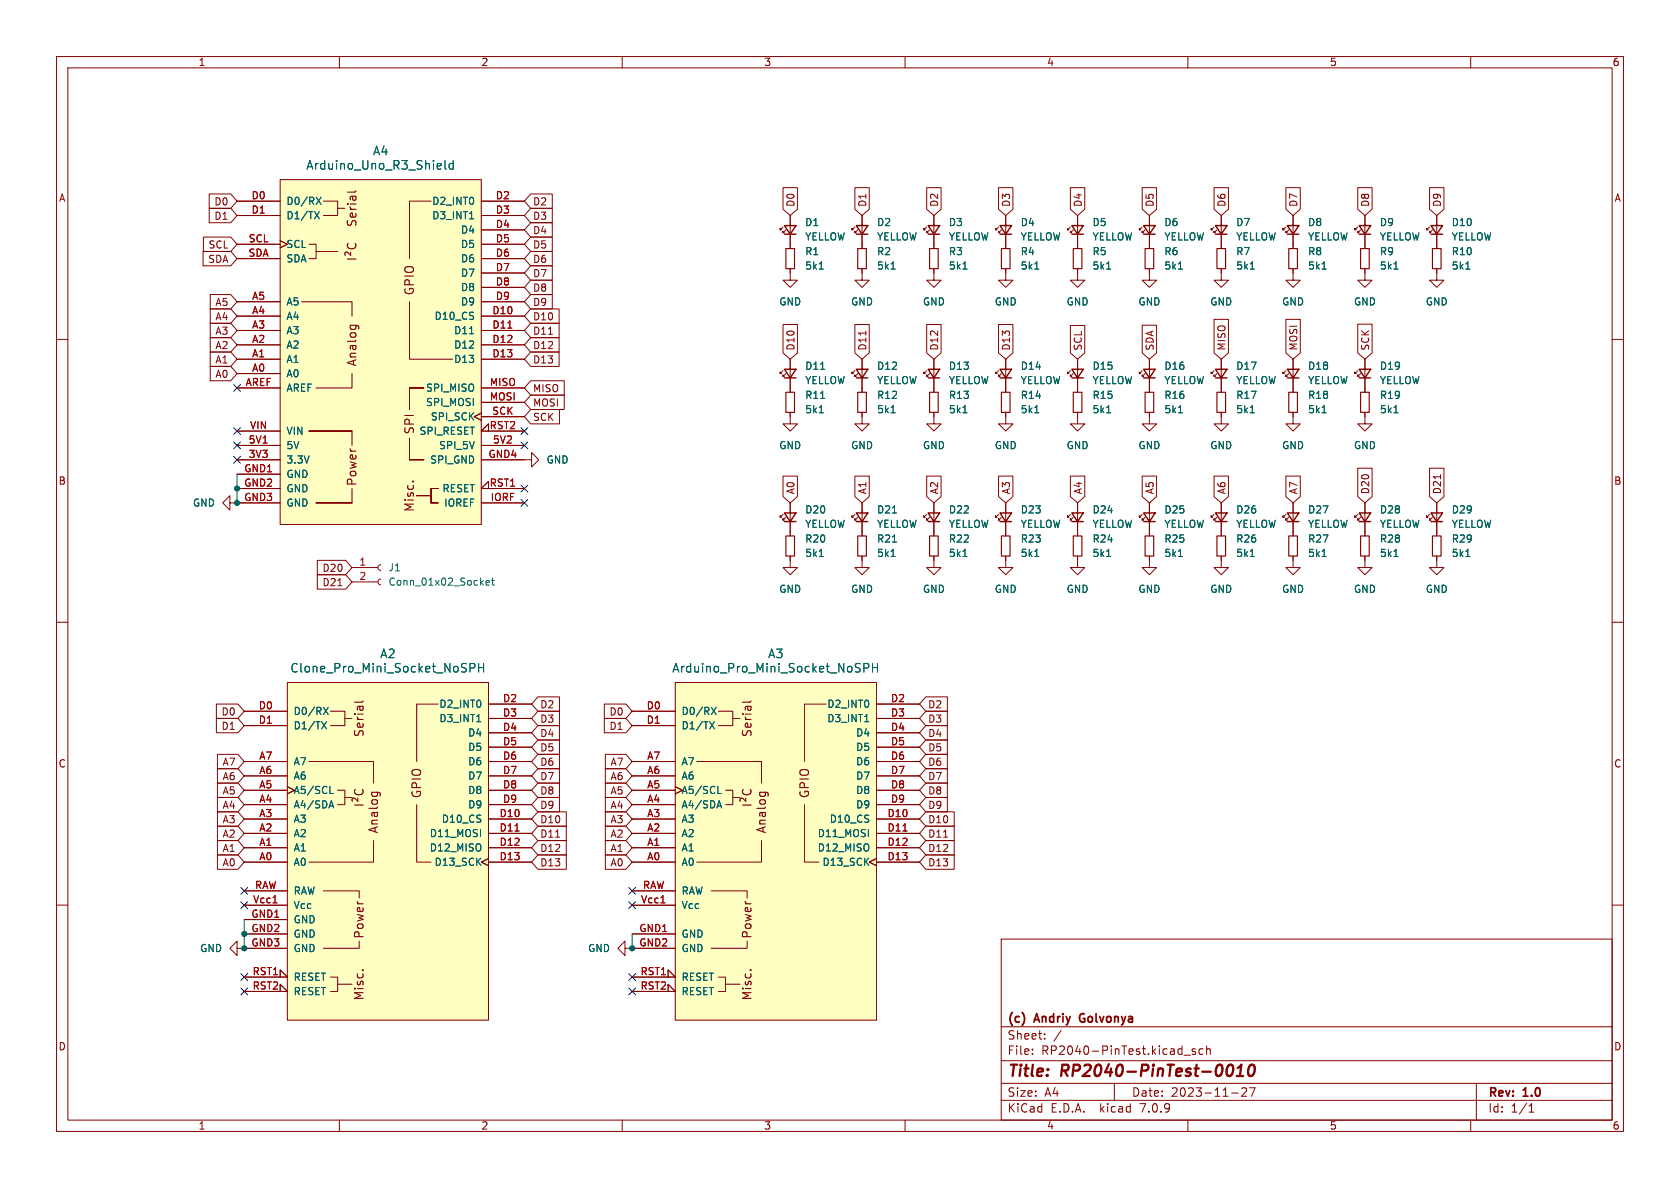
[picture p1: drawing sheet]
<svg xmlns="http://www.w3.org/2000/svg" width="297mm" height="210mm" viewBox="0 0 297 210" stroke-linecap="round" stroke-linejoin="round" font-family="sans-serif">
<g fill="none" stroke="#840000" stroke-width=".18">
<path d="M10 10h277v190h-277zM12 12h273v186h-273zM60 10v2M110 10v2M160 10v2M210 10v2M260 10v2M37 36.8h3.8l1.1 1.3-1.1 1.3h-3.8zM37 34.3h3.8l1.1 1.3-1.1 1.2h-3.8zM41.9 35.6h7.6M41.9 38.1h7.6M49.5 31.8h35.6v60.9h-35.6z"/>
<path d="M57.1 35.6h2.6v2.5h-2.6M59.7 36.8h1.3M76.2 35.6h-3.8v10.1M85.1 35.6h7.6M85.1 38.1h7.6M93.8 34.3h3.8v2.5h-3.8l-1.1-1.2zM93.8 39.4h3.8v2.5h-3.8l-1.1-1.3zM93.8 36.8h3.8v2.6h-3.8l-1.1-1.3zM138.4 33.2h2.6v3.8l-1.3 1.1-1.3-1.1zM139.7 38.1v5.8M151.1 33.2h2.6v3.8l-1.3 1.1-1.3-1.1zM152.4 38.1v5.8"/>
<path d="M163.8 33.2h2.6v3.8l-1.3 1.1-1.3-1.1zM165.1 38.1v5.8M176.5 33.2h2.6v3.8l-1.3 1.1-1.3-1.1zM177.8 38.1v5.8M189.2 33.2h2.6v3.8l-1.3 1.1-1.3-1.1zM190.5 38.1v5.8M201.9 33.2h2.6v3.8l-1.3 1.1-1.3-1.1zM203.2 38.1v5.8M214.6 33.2h2.6v3.8l-1.3 1.1-1.3-1.1zM215.9 38.1v5.8M227.3 33.2h2.6v3.8l-1.3 1.1-1.3-1.1zM228.6 38.1v5.8"/>
<path d="M240 33.2h2.6v3.8l-1.3 1.1-1.3-1.1zM241.3 38.1v5.8M252.7 33.2h2.6v3.8l-1.3 1.1-1.3-1.1zM254 38.1v5.8M10 60h2M35.9 44.4h4.9l1.1 1.3-1.1 1.3h-4.9zM36 41.9h4.8l1.1 1.3-1.1 1.3h-4.8zM37.2 57.1h3.6l1.1 1.3-1.1 1.3h-3.6zM37.2 59.7h3.6l1.1 1.3-1.1 1.2h-3.6zM37.2 54.6h3.6l1.1 1.3-1.1 1.3h-3.6zM37.2 52.1h3.6l1.1 1.2-1.1 1.3h-3.6zM41.9 58.4h7.6"/>
<path d="M41.9 55.9h7.6M41.9 53.3h7.6M41.9 43.2h7.6M41.9 45.7h7.6M49.5 42.5l1.3 .7-1.3 .6M53.3 53.3h8.9v2.6M54.6 43.2h1.3v2.5h-1.3M55.9 44.5h3.8M72.4 53.3v10.2h7.6M85.1 58.4h7.6M85.1 55.9h7.6M85.1 53.3h7.6"/>
<path d="M85.1 40.6h7.6M85.1 43.2h7.6M85.1 45.7h7.6M85.1 48.3h7.6M85.1 50.8h7.6M93.8 54.6h5v2.6h-5l-1.1-1.3zM93.8 57.1h5v2.6h-5l-1.1-1.3zM93.8 59.7h5v2.5h-5l-1.1-1.2zM93.8 52.1h3.8v2.5h-3.8l-1.1-1.3zM93.8 49.5h3.8v2.6h-3.8l-1.1-1.3zM93.8 44.4h3.8v2.6h-3.8l-1.1-1.3zM93.8 47h3.8v2.5h-3.8l-1.1-1.2z"/>
<path d="M93.8 41.9h3.8v2.6h-3.8l-1.1-1.3zM97 59.1h.7M138.4 57.4h2.6v5l-1.3 1.1-1.3-1.1zM138.4 40.1l-.5 .5v-.2v.2h.3M138.9 40.6l-.5 .5v-.2v.2h.3M139.7 47.5v2h1.3l-1.3 1.3-1.3-1.3h1.3M151.1 57.4h2.6v5l-1.3 1.1-1.3-1.1zM151.1 40.1l-.5 .5v-.2v.2h.3M151.6 40.6l-.5 .5v-.2v.2h.3M152.4 47.5v2h1.3l-1.3 1.3-1.3-1.3h1.3M153.1 58.5v.7M163.8 57.4h2.6v5l-1.3 1.1-1.3-1.1z"/>
<path d="M163.8 40.1l-.5 .5v-.2v.2h.3M164.3 40.6l-.5 .5v-.2v.2h.3M165.1 47.5v2h1.3l-1.3 1.3-1.3-1.3h1.3M176.5 57.4h2.6v5l-1.3 1.1-1.3-1.1zM176.5 40.1l-.5 .5v-.2v.2h.3M177 40.6l-.5 .5v-.2v.2h.3M177.8 47.5v2h1.3l-1.3 1.3-1.3-1.3h1.3M189.2 57.5h2.6v4.9l-1.3 1.1-1.3-1.1zM189.2 40.1l-.5 .5v-.2v.2h.3M189.7 40.6l-.5 .5v-.2v.2h.3M190.5 47.5v2h1.3l-1.3 1.3-1.3-1.3h1.3M201.9 57.5h2.6v4.9l-1.3 1.1-1.3-1.1z"/>
<path d="M201.9 40.1l-.5 .5v-.2v.2h.3M202.4 40.6l-.5 .5v-.2v.2h.3M203.2 47.5v2h1.3l-1.3 1.3-1.3-1.3h1.3M214.6 56.5h2.6v5.9l-1.3 1.1-1.3-1.1zM214.6 40.1l-.5 .5v-.2v.2h.3M215.1 40.6l-.5 .5v-.2v.2h.3M215.9 47.5v2h1.3l-1.3 1.3-1.3-1.3h1.3M227.3 56.5h2.6v5.9l-1.3 1.1-1.3-1.1zM227.3 40.1l-.5 .5v-.2v.2h.3M227.8 40.6l-.5 .5v-.2v.2h.3M228.6 47.5v2h1.3l-1.3 1.3-1.3-1.3h1.3M240 57.3h2.6v5.1l-1.3 1.1-1.3-1.1z"/>
<path d="M240 40.1l-.5 .5v-.2v.2h.3M240.5 40.6l-.5 .5v-.2v.2h.3M241.3 47.5v2h1.3l-1.3 1.3-1.3-1.3h1.3M252.7 40.1l-.5 .5v-.2v.2h.3M253.2 40.6l-.5 .5v-.2v.2h.3M254 47.5v2h1.3l-1.3 1.3-1.3-1.3h1.3M285 60h2M37.2 64.8h3.6l1.1 1.2-1.1 1.3h-3.6zM37.2 62.2h3.6l1.1 1.3-1.1 1.3h-3.6zM41.9 78.7h7.6M41.9 66h7.6M41.9 63.5h7.6"/>
<path d="M41.9 61h7.6M41.9 68.6h7.6M41.9 76.2h7.6M54.6 76.2h7.6zM62.2 66v2.6h-6.3M62.2 76.2v2.5M72.4 77.5v3.8zM72.4 68.6v3.8zM72.4 68.6h2.5zM85.1 73l-1.3 .7 1.3 .6M85.1 78.7h7.6M85.1 63.5h7.6"/>
<path d="M85.1 61h7.6M85.1 68.6h7.6M85.1 71.1h7.6M85.1 73.7h7.6M86.4 76.2v-1.3l-1.3 1.3h7.6M93.8 62.2h5v2.6h-5l-1.1-1.3zM93.8 72.4h5.1v2.5h-5.1l-1.1-1.2zM93.8 69.8h6v2.6h-6l-1.1-1.3zM93.8 67.3h6v2.6h-6l-1.1-1.3zM138.4 65.5l-.5 .5v-.2v.2h.3M138.9 66l-.5 .5v-.2v.2h.3M139.7 72.9v2h1.3l-1.3 1.3-1.3-1.3h1.3"/>
<path d="M139.7 63.5v5.8M151.1 65.5l-.5 .5v-.2v.2h.3M151.6 66l-.5 .5v-.2v.2h.3M152.4 72.9v2h1.3l-1.3 1.3-1.3-1.3h1.3M152.4 63.5v5.8M163.8 65.5l-.5 .5v-.2v.2h.3M164.3 66l-.5 .5v-.2v.2h.3M165.1 72.9v2h1.3l-1.3 1.3-1.3-1.3h1.3M165.1 63.5v5.8M176.5 65.5l-.5 .5v-.2v.2h.3M177 66l-.5 .5v-.2v.2h.3M177.8 72.9v2h1.3l-1.3 1.3-1.3-1.3h1.3"/>
<path d="M177.8 63.5v5.8M189.2 65.5l-.5 .5v-.2v.2h.3M189.7 66l-.5 .5v-.2v.2h.3M190.5 72.9v2h1.3l-1.3 1.3-1.3-1.3h1.3M190.5 63.5v5.8M201.9 65.5l-.5 .5v-.2v.2h.3M202.4 66l-.5 .5v-.2v.2h.3M203.2 72.9v2h1.3l-1.3 1.3-1.3-1.3h1.3M203.2 63.5v5.8M214.6 65.5l-.5 .5v-.2v.2h.3M215.1 66l-.5 .5v-.2v.2h.3M215.9 72.9v2h1.3l-1.3 1.3-1.3-1.3h1.3"/>
<path d="M215.9 63.5v5.8M227.3 65.5l-.5 .5v-.2v.2h.3M227.8 66l-.5 .5v-.2v.2h.3M228.6 72.9v2h1.3l-1.3 1.3-1.3-1.3h1.3M228.6 63.5v5.8M240 65.5l-.5 .5v-.2v.2h.3M240.5 66l-.5 .5v-.2v.2h.3M241.3 72.9v2h1.3l-1.3 1.3-1.3-1.3h1.3M241.3 63.5v5.8M40.6 88.9v-1.3l-1.2 1.3 1.2 1.3v-1.3h8.9M41.9 81.3h7.6M41.9 83.8h7.6"/>
<path d="M41.9 86.4h7.6M55.9 88.9h6.3zM56.1 99.1h5l1.1 1.2-1.1 1.3h-5zM62.2 86.4v2.5M67.3 99.8l-.3 .2-.2 .3 .1 .4 .4 .1M72.4 81.3h2.5zM73.7 87.6h2.5zM76.2 86.4v2.5zM76.2 88.9h1.3zM76.2 86.4h1.3zM85.1 81.3h8.9v-1.3l1.2 1.3-1.2 1.3v-1.3M85.1 88.9h7.6"/>
<path d="M86.4 86.4v-1.3l-1.3 1.3h7.6M138.4 84.2h2.6v3.6l-1.3 1.1-1.3-1.1zM138.4 90.9l-.5 .5v-.2v.2h.3M138.9 91.4l-.5 .5v-.2v.2h.3M139.7 98.3v2h1.3l-1.3 1.3-1.3-1.3h1.3M139.7 88.9v5.8M151.1 84.2h2.6v3.6l-1.3 1.1-1.3-1.1zM151.1 90.9l-.5 .5v-.2v.2h.3M151.6 91.4l-.5 .5v-.2v.2h.3M152.4 98.3v2h1.3l-1.3 1.3-1.3-1.3h1.3M152.4 88.9v5.8M163.8 84.2h2.6v3.6l-1.3 1.1-1.3-1.1z"/>
<path d="M163.8 90.9l-.5 .5v-.2v.2h.3M164.3 91.4l-.5 .5v-.2v.2h.3M165.1 98.3v2h1.3l-1.3 1.3-1.3-1.3h1.3M165.1 88.9v5.8M176.5 84.2h2.6v3.6l-1.3 1.1-1.3-1.1zM176.5 90.9l-.5 .5v-.2v.2h.3M177 91.4l-.5 .5v-.2v.2h.3M177.8 98.3v2h1.3l-1.3 1.3-1.3-1.3h1.3M177.8 88.9v5.8M189.2 84.2h2.6v3.6l-1.3 1.1-1.3-1.1zM189.2 90.9l-.5 .5v-.2v.2h.3M189.7 91.4l-.5 .5v-.2v.2h.3"/>
<path d="M190.5 98.3v2h1.3l-1.3 1.3-1.3-1.3h1.3M190.5 88.9v5.8M201.9 84.2h2.6v3.6l-1.3 1.1-1.3-1.1zM201.9 90.9l-.5 .5v-.2v.2h.3M202.4 91.4l-.5 .5v-.2v.2h.3M203.2 98.3v2h1.3l-1.3 1.3-1.3-1.3h1.3M203.2 88.9v5.8M214.6 84.2h2.6v3.6l-1.3 1.1-1.3-1.1zM214.6 90.9l-.5 .5v-.2v.2h.3M215.1 91.4l-.5 .5v-.2v.2h.3M215.9 98.3v2h1.3l-1.3 1.3-1.3-1.3h1.3M215.9 88.9v5.8"/>
<path d="M227.3 84.2h2.6v3.6l-1.3 1.1-1.3-1.1zM227.3 90.9l-.5 .5v-.2v.2h.3M227.8 91.4l-.5 .5v-.2v.2h.3M228.6 98.3v2h1.3l-1.3 1.3-1.3-1.3h1.3M228.6 88.9v5.8M240 82.8h2.6v5l-1.3 1.1-1.3-1.1zM240 90.9l-.5 .5v-.2v.2h.3M240.5 91.4l-.5 .5v-.2v.2h.3M241.3 98.3v2h1.3l-1.3 1.3-1.3-1.3h1.3M241.3 88.9v5.8M252.7 82.8h2.6v5l-1.3 1.1-1.3-1.1zM252.7 90.9l-.5 .5v-.2v.2h.3"/>
<path d="M253.2 91.4l-.5 .5v-.2v.2h.3M254 98.3v2h1.3l-1.3 1.3-1.3-1.3h1.3M254 88.9v5.8M254.7 83.9v.7M10 110h2M56.1 101.6h5l1.1 1.3-1.1 1.2h-5zM59.7 103.5h.8M62.2 102.9h4.6M62.2 100.3h4.6M67.3 102.4l-.3 .1-.2 .4 .1 .3 .4 .2M285 110h2M38.3 124.5h3.8l1.1 1.2-1.1 1.3h-3.8z"/>
<path d="M38.3 127h3.8l1.1 1.3-1.1 1.2h-3.8zM38.4 133.3h3.7l1.1 1.3-1.1 1.3h-3.7zM38.4 138.4h3.7l1.1 1.3-1.1 1.3h-3.7zM38.4 135.9h3.7l1.1 1.3-1.1 1.2h-3.7zM43.2 139.7h7.6M43.2 137.2h7.6M43.2 134.6h7.6M43.2 125.7h7.6M43.2 128.3h7.6M50.8 120.7h35.6v59.6h-35.6zM50.8 139.1l1.3 .6-1.3 .6M54.6 134.6h11.4v3.8"/>
<path d="M58.4 125.7h2.6v2.6h-2.6M59.7 139.7h1.3v2.5h-1.3M61 127h1.2M77.5 124.5h-3.8v10.1M86.4 127h7.6M86.4 139.7h7.6M86.4 137.2h7.6M86.4 134.6h7.6M86.4 124.5h7.6M86.4 129.5h7.6M86.4 132.1h7.6M95.1 125.7h3.8v2.6h-3.8l-1.1-1.3z"/>
<path d="M95.1 138.4h3.8v2.6h-3.8l-1.1-1.3zM95.1 128.3h3.8v2.5h-3.8l-1.1-1.3zM95.1 130.8h3.8v2.6h-3.8l-1.1-1.3zM95.1 133.3h3.8v2.6h-3.8l-1.1-1.3zM95.1 135.9h3.8v2.5h-3.8l-1.1-1.2zM95.1 123.2h3.8v2.5h-3.8l-1.1-1.2zM106.8 127h3.8l1.2 1.3-1.2 1.2h-3.8zM106.8 124.5h3.8l1.2 1.2-1.2 1.3h-3.8zM107 133.3h3.6l1.2 1.3-1.2 1.3h-3.6zM107 135.9h3.6l1.2 1.3-1.2 1.2h-3.6zM107 138.4h3.6l1.2 1.3-1.2 1.3h-3.6zM111.8 139.7h7.6"/>
<path d="M111.8 137.2h7.6M111.8 134.6h7.6M111.8 125.7h7.6M111.8 128.3h7.6M119.4 120.7h35.5v59.6h-35.5zM119.4 139.1l1.2 .6-1.2 .6M123.2 134.6h11.4v3.8M127 125.7h2.5v2.6h-2.5M128.3 139.7h1.2v2.5h-1.2M129.5 127h1.3M146 124.5h-3.8v10.1M154.9 127h7.7"/>
<path d="M154.9 139.7h7.7M154.9 137.2h7.7M154.9 134.6h7.7M154.9 124.5h7.7M154.9 129.5h7.7M154.9 132.1h7.7M163.7 133.3h3.8v2.6h-3.8l-1.1-1.3zM163.7 130.8h3.8v2.6h-3.8l-1.1-1.3zM163.7 128.3h3.8v2.5h-3.8l-1.1-1.3zM163.7 125.7h3.8v2.6h-3.8l-1.1-1.3zM163.7 138.4h3.8v2.6h-3.8l-1.1-1.3zM163.7 123.2h3.8v2.5h-3.8l-1.1-1.2z"/>
<path d="M163.7 135.9h3.8v2.5h-3.8l-1.1-1.2zM10 160h2M38.4 151.1h3.7l1.1 1.3-1.1 1.3h-3.7zM38.4 148.6h3.7l1.1 1.3-1.1 1.2h-3.7zM38.4 146h3.7l1.1 1.3-1.1 1.3h-3.7zM38.4 143.5h3.7l1.1 1.3-1.1 1.3h-3.7zM38.4 141h3.7l1.1 1.2-1.1 1.3h-3.7zM43.2 152.4h7.6M43.2 149.9h7.6M43.2 147.3h7.6M43.2 144.8h7.6M43.2 142.2h7.6"/>
<path d="M43.2 157.5h7.6M57.1 157.5h6.4v1.3M61 141h1.2M66 148.6v3.8h-11.4M73.7 142.2v10.2h2.5M86.4 151.8l-1.3 .6 1.3 .6M86.4 152.4h7.6M86.4 149.9h7.6M86.4 147.3h7.6M86.4 144.8h7.6M86.4 142.2h7.6M95.1 148.6h5v2.5h-5l-1.1-1.2z"/>
<path d="M95.1 146h5v2.6h-5l-1.1-1.3zM95.1 151.1h5v2.6h-5l-1.1-1.3zM95.1 143.5h5v2.6h-5l-1.1-1.3zM95.1 141h3.8v2.5h-3.8l-1.1-1.3zM98.2 148h.8M107 143.5h3.6l1.2 1.3-1.2 1.3h-3.6zM107 148.6h3.6l1.2 1.3-1.2 1.2h-3.6zM107 151.1h3.6l1.2 1.3-1.2 1.3h-3.6zM107 141h3.6l1.2 1.2-1.2 1.3h-3.6zM107 146h3.6l1.2 1.3-1.2 1.3h-3.6zM111.8 152.4h7.6M111.8 149.9h7.6"/>
<path d="M111.8 147.3h7.6M111.8 144.8h7.6M111.8 142.2h7.6M111.8 157.5h7.6M125.7 157.5h6.4v1.3M129.5 141h1.3M134.6 148.6v3.8h-11.4M142.2 142.2v10.2h2.6M154.9 151.8l-1.2 .6 1.2 .6M154.9 152.4h7.7M154.9 149.9h7.7M154.9 147.3h7.7"/>
<path d="M154.9 144.8h7.7M154.9 142.2h7.7M163.7 143.5h5v2.6h-5l-1.1-1.3zM163.7 146h5v2.6h-5l-1.1-1.3zM163.7 148.6h5v2.5h-5l-1.1-1.2zM163.7 141h3.8v2.5h-3.8l-1.1-1.3zM163.7 151.1h5v2.6h-5l-1.1-1.3zM166.8 148h.7M285 160h2M41.9 167.6v-1.2l-1.3 1.2 1.3 1.3v-1.3h8.9M43.2 172.7h7.6l-1.3-1.2v1.2M43.2 175.3h7.6l-1.3-1.3v1.3"/>
<path d="M43.2 162.6h7.6M43.2 165.1h7.6M43.2 160h7.6M58.4 172.7h1.3v2.6h-1.3M59.7 174h2.5M63.5 166.4v1.2h-6.4M110.5 167.6v-1.2l-1.3 1.2 1.3 1.3v-1.3h8.9M111.8 172.7h7.6l-1.3-1.2v1.2M111.8 175.3h7.6l-1.3-1.3v1.3M111.8 165.1h7.6M111.8 160h7.6M127 172.7h1.3v2.6h-1.3"/>
<path d="M128.3 174h2.5M132.1 166.4v1.2h-6.4M177 166h108v32h-108zM60 198v2M110 198v2M160 198v2M177 194.5h108M177 191.5h108M177 187.5h108M177 181.5h108M182.5 186.3v.1M182.5 185.5v.1"/>
<path d="M184.7 183.6v.1M184.7 182.8v.1M187.6 182.1l-1.3 2M197 191.5v3M209.3 186.5h1.2M210 198v2M211.3 185.5l-.3-.1-.3 .2 .1 .2 .5 .2v.3h-.6M212.7 185.5l-.5-.1-.2 .3v.4l.1 .2h.6M213.3 185.5l.2-.1 .4 .1 .1 .9M213.3 184.9v1.5M217.7 193.2h1.2M219.5 192.4l.6-.1 .2 .1 .1 .3-.9 1.1h.9"/>
<path d="M220.9 192.3h1l-.7 1.5M260 198v2M261 191.5v6.5M270.3 196.6h.9M270.3 195.5l.4-.4v1.5"/>
</g>
<path d="M216.9 189a.77 .77 0 0 1 .7-.8 1.25 1.25 0 0 1-.2 2l-.5-.2M218.6 190.2h1.2M218.8 188.8l.7-.6-.3 2M221 188.4a.46 .46 0 0 1 .4-.2 .46 .46 0 0 1 .4 .4 1.15 1.15 0 0 1-.8 1.6l-.2-.1a1.54 1.54 0 0 1 .2-1.7z" fill="none" stroke="#840000" stroke-width=".4"/>
<path d="M191 179.4l-.2 .4 .2 .7" fill="none" stroke="#840000" stroke-width=".3"/>
<g fill="none" stroke="#840000" stroke-width=".25">
<path d="M138.7 39.9h2l-1 1.5zM151.4 39.9h2l-1 1.5zM164.1 39.9h2l-1 1.5zM176.8 39.9h2l-1 1.5zM189.5 39.9h2l-1 1.5zM202.2 39.9h2l-1 1.5zM214.9 39.9h2l-1 1.5zM227.6 39.9h2l-1 1.5zM240.3 39.9h2l-1 1.5zM253 39.9h2l-1 1.5zM138.7 41.4h2M151.4 41.4h2"/>
<path d="M164.1 41.4h2M176.8 41.4h2M189.5 41.4h2M202.2 41.4h2M214.9 41.4h2M227.6 41.4h2M240.3 41.4h2M253 41.4h2M138.7 65.3h2l-1 1.5zM138.7 66.8h2M151.4 65.3h2l-1 1.5zM151.4 66.8h2"/>
<path d="M164.1 65.3h2l-1 1.5zM164.1 66.8h2M176.8 65.3h2l-1 1.5zM176.8 66.8h2M189.5 65.3h2l-1 1.5zM189.5 66.8h2M202.2 65.3h2l-1 1.5zM202.2 66.8h2M214.9 65.3h2l-1 1.5zM214.9 66.8h2M227.6 65.3h2l-1 1.5zM227.6 66.8h2"/>
<path d="M240.3 65.3h2l-1 1.5zM240.3 66.8h2M138.7 90.7h2l-1 1.5zM138.7 92.2h2M151.4 90.7h2l-1 1.5zM151.4 92.2h2M164.1 90.7h2l-1 1.5zM164.1 92.2h2M176.8 90.7h2l-1 1.5zM176.8 92.2h2M189.5 90.7h2l-1 1.5zM189.5 92.2h2"/>
<path d="M202.2 90.7h2l-1 1.5zM202.2 92.2h2M214.9 90.7h2l-1 1.5zM214.9 92.2h2M227.6 90.7h2l-1 1.5zM227.6 92.2h2M240.3 90.7h2l-1 1.5zM240.3 92.2h2M253 90.7h2l-1 1.5zM253 92.2h2"/>
</g>
<g fill="none" stroke="#840000" stroke-width=".2">
<path d="M138.9 43.9h1.6v3.6h-1.6zM151.6 43.9h1.6v3.6h-1.6zM164.3 43.9h1.6v3.6h-1.6zM177 43.9h1.6v3.6h-1.6zM189.7 43.9h1.6v3.6h-1.6zM202.4 43.9h1.6v3.6h-1.6zM215.1 43.9h1.6v3.6h-1.6zM227.8 43.9h1.6v3.6h-1.6zM240.5 43.9h1.6v3.6h-1.6zM253.2 43.9h1.6v3.6h-1.6zM138.9 69.3h1.6v3.6h-1.6zM151.6 69.3h1.6v3.6h-1.6z"/>
<path d="M164.3 69.3h1.6v3.6h-1.6zM177 69.3h1.6v3.6h-1.6zM189.7 69.3h1.6v3.6h-1.6zM202.4 69.3h1.6v3.6h-1.6zM215.1 69.3h1.6v3.6h-1.6zM227.8 69.3h1.6v3.6h-1.6zM240.5 69.3h1.6v3.6h-1.6zM138.9 94.7h1.6v3.6h-1.6zM151.6 94.7h1.6v3.6h-1.6zM164.3 94.7h1.6v3.6h-1.6zM177 94.7h1.6v3.6h-1.6zM189.7 94.7h1.6v3.6h-1.6z"/>
<path d="M202.4 94.7h1.6v3.6h-1.6zM215.1 94.7h1.6v3.6h-1.6zM227.8 94.7h1.6v3.6h-1.6zM240.5 94.7h1.6v3.6h-1.6zM253.2 94.7h1.6v3.6h-1.6z"/>
</g>
<g fill="none" stroke="#006464" stroke-width=".18">
<path d="M55.6 37.4l.9 1.3M55.9 34.9l.9 1.2M56.5 37.4l-.9 1.3M56.8 34.9l-.9 1.2M78.7 28.4v1.3l.2 .2M80.1 28.4v1.5M80.1 29l-.4-.1-.3 .3v.4l.1 .2h.6M83 38.7h.7M83 59h.7M144.8 47.6h.8M157.5 47.6h.8M170.2 47.6h.8"/>
<path d="M182.9 47.6h.8M195.6 47.6h.8M208.3 47.6h.8M221 47.6h.8M233.7 47.6h.8M246.4 47.6h.8M259.1 47.6h.8M144.8 73h.8M145.1 65.3h.7M145.1 70.4h.7M157.5 73h.8M170.2 73h.8"/>
<path d="M182.9 73h.8M195.6 73h.8M208.3 73h.8M221 73h.8M233.7 73h.8M246.4 73h.8M144.8 98.4h.8M157.5 98.4h.8M157.8 90.7h.7M157.8 95.8h.7M170.2 98.4h.8M182.9 98.4h.8"/>
<path d="M195.6 98.4h.8M208.3 98.4h.8M221 98.4h.8M233.7 98.4h.8M246.4 98.4h.8M259.1 98.4h.8M83.1 118.1l.7-.1 .2-.2-.1-.4-.2-.1h-.6v1.5M84.6 117.3v1.5M84.6 118h.9M85.5 117.3v1.5M85.9 103l.6-.1v-.2l-.4-.1-.2 .2 .1 .6h.5M86.9 102.6h.5"/>
<path d="M87.1 102.2v1.1l.3 .1M152.7 118.1l.8-.1 .1-.2-.1-.4-.2-.1h-.6v1.5M154.3 118h.8M154.3 117.3v1.5M155.1 117.3v1.5M56.9 127.6l.8 1.2M57.2 125l.8 1.3M57.7 127.6l-.8 1.2M58 125l-.8 1.3M84.3 127.6h.7M125.5 127.6l.8 1.2M125.8 125l.8 1.3"/>
<path d="M126.3 127.6l-.8 1.2M126.6 125l-.8 1.3M152.9 127.6h.7M58.3 142.5h.6M58.3 140.3h.6M58.6 141.5l.4 1.3M126.8 142.5h.7M126.9 140.3h.6M127.1 141.5l.5 1.3"/>
</g>
<g fill="#ffffc2" stroke="#ffffc2" stroke-width=".18">
<path d="M50.8 120.7h35.6v59.6h-35.6z"/>
<path d="M49.5 31.8h35.6v60.9h-35.6z"/>
<path d="M119.4 120.7h35.5v59.6h-35.5z"/>
</g>
<g fill="none" stroke="#840000" stroke-width=".19">
<path d="M61.4 36.1h.1M61.5 39l-.1 .6 .3 .2 .4-.1 .2-.7h.5l.1 .3v.5M61.9 36.6l.1 .3 .2 .1M61.9 37h1M61.9 36.1h1M62.3 34.7v.5a.3 .3 0 0 0 .3 .2 .3 .3 0 0 0 .3-.2v-.5M62.9 37.7v.5l-.2 .2-.7-.1v-.6h.3l.1 .7M62.9 34.7l-.9 .1v.5M62.9 33.7l-.2 .3h-1.3M61.4 45.8h1.5M61.5 43a.61 .61 0 0 0 0 .8 .61 .61 0 0 0 .8 .2 .57 .57 0 0 0 .6-.3 .57 .57 0 0 0-.1-.7M61.9 57.5h1.2l.3 .3"/>
<path d="M62 57.5l-.1 .4M62 44.6v.5l-.5-.5a.31 .31 0 0 0-.5 .2v.3M62.9 57.5v.4M72.9 85.1h.2M62.8 139.6a.61 .61 0 0 0 0 .7 .61 .61 0 0 0 .7 .2 .57 .57 0 0 0 .6-.3 .57 .57 0 0 0-.1-.6M64.2 123.9l-.2 .2h-1.3M131.4 139.6a.61 .61 0 0 0 0 .7 .61 .61 0 0 0 .7 .2 .57 .57 0 0 0 .6-.3 .57 .57 0 0 0-.1-.6M132.8 123.9l-.2 .2h-1.3M62.7 142.3h1.5M63.3 141.1v.6l-.6-.5a.31 .31 0 0 0-.5 .1l.1 .4M65.7 140.1h1.3l.2 .3M65.8 140.1l-.1 .4"/>
<path d="M66.7 140.1v.4M131.3 142.3h1.5M131.8 141.1v.6l-.5-.5a.31 .31 0 0 0-.5 .1l.1 .4M134.3 140.1h1.2l.3 .3M134.4 140.1l-.1 .4M135.2 140.1l.1 .4M64 171.5h.2M132.6 171.5h.2"/>
</g>
<path d="M89.8 58h.7M48.3 159.6h.7M91 146.9h.8M116.8 159.6h.8M159.6 146.9h.8" fill="none" stroke="#a90000" stroke-width=".18"/>
<path d="M41.9 83.8v5.1M43.2 162.6v5M111.8 165.1v2.5" fill="none" stroke="#009600" stroke-width=".18"/>
<g fill="none" stroke="#000084" stroke-width=".18">
<path d="M41.3 75.6l1.2 1.2M41.3 68l1.2 1.2M41.3 78.1l1.2 1.2M42.5 75.6l-1.2 1.2M42.5 68l-1.2 1.2M42.5 78.1l-1.2 1.2M92.1 78.1l1.2 1.2M92.1 75.6l1.2 1.2M93.3 78.1l-1.2 1.2M93.3 75.6l-1.2 1.2M41.3 80.7l1.2 1.2M42.5 80.7l-1.2 1.2"/>
<path d="M92.1 88.3l1.2 1.2M92.1 85.8l1.2 1.2M93.3 88.3l-1.2 1.2M93.3 85.8l-1.2 1.2M42.6 159.4l1.2 1.2M42.6 156.9l1.2 1.2M43.8 159.4l-1.2 1.2M43.8 156.9l-1.2 1.2M111.2 159.4l1.2 1.2M111.2 156.9l1.2 1.2M112.4 159.4l-1.2 1.2M112.4 156.9l-1.2 1.2"/>
<path d="M42.6 174.7l1.2 1.2M42.6 172.1l1.2 1.2M43.8 174.7l-1.2 1.2M43.8 172.1l-1.2 1.2M111.2 174.7l1.2 1.2M111.2 172.1l1.2 1.2M112.4 174.7l-1.2 1.2M112.4 172.1l-1.2 1.2"/>
</g>
<g fill="#009600" stroke="#009600" stroke-width=".18">
<circle cx="43.2" cy="165.1" r=".46"/>
<circle cx="111.8" cy="167.6" r=".46"/>
<circle cx="43.2" cy="167.6" r=".46"/>
<circle cx="41.9" cy="88.9" r=".46"/>
<circle cx="41.9" cy="86.4" r=".46"/>
</g>
<g font-size="2.8" fill="#840000">
<text x="178" y="190.9">Title:</text>
<text x="187.7" y="190.9">RP2040-PinTest-0010</text>
</g>
<g font-size="2.1" fill="#006464">
<text x="65.9" y="27.7">A4</text>
<text x="54.1" y="30.2">Arduino_Uno_R3_Shield</text>
<text x="51.2" y="119.1">Clone_Pro_Mini_Socket_NoSPH</text>
<text x="67.1" y="116.6">A2</text>
<text x="118.8" y="119.1">Arduino_Pro_Mini_Socket_NoSPH</text>
<text x="135.7" y="116.6">A3</text>
</g>
<g font-size="2.1" fill="#840000">
<text x="73.4" y="52.3" transform="rotate(-90 73.4 52.3)">GPIO</text>
<text x="63.3" y="64.9" transform="rotate(-90 63.3 64.9)">Analog</text>
<text x="73.4" y="76.9" transform="rotate(-90 73.4 76.9)">SPI</text>
<text x="63.3" y="86.1" transform="rotate(-90 63.3 86.1)">Power</text>
<text x="73.4" y="90.6" transform="rotate(-90 73.4 90.6)">Misc.</text>
<text x="64.5" y="130.4" transform="rotate(-90 64.5 130.4)">Serial</text>
<text x="133.1" y="130.4" transform="rotate(-90 133.1 130.4)">Serial</text>
<text x="74.7" y="141.2" transform="rotate(-90 74.7 141.2)">GPIO</text>
<text x="143.3" y="141.2" transform="rotate(-90 143.3 141.2)">GPIO</text>
<text x="67.1" y="147.5" transform="rotate(-90 67.1 147.5)">Analog</text>
<text x="135.7" y="147.5" transform="rotate(-90 135.7 147.5)">Analog</text>
<text x="64.5" y="166.1" transform="rotate(-90 64.5 166.1)">Power</text>
<text x="133.1" y="166.1" transform="rotate(-90 133.1 166.1)">Power</text>
<text x="64.5" y="177" transform="rotate(-90 64.5 177)">Misc.</text>
<text x="133.1" y="177" transform="rotate(-90 133.1 177)">Misc.</text>
<text x="178" y="184">Sheet:</text>
<text x="178" y="181.2">(c)</text>
<text x="183" y="181.2">Andriy</text>
<text x="191.6" y="181.2">Golvonya</text>
<text x="178" y="186.7">File:</text>
<text x="184.1" y="186.7">RP2040-PinTest.kicad_sch</text>
<text x="178" y="196.9">KiCad</text>
<text x="178" y="194.1">Size:</text>
<text x="184.7" y="194.1">A4</text>
<text x="185.7" y="196.9">E.D.A.</text>
<text x="194.6" y="196.9">kicad</text>
<text x="200" y="194.1">Date:</text>
<text x="201.8" y="196.9">7.0.9</text>
<text x="207" y="194.1">2023-11-27</text>
<text x="263" y="194.3">Rev:</text>
<text x="263" y="196.9">Id:</text>
<text x="267.1" y="196.9">1/1</text>
<text x="269.4" y="194.3">1.0</text>
</g>
<g font-size="1.8" fill="#840000">
<text x="35" y="11.9">1</text>
<text x="85" y="11.9">2</text>
<text x="135" y="11.9">3</text>
<text x="185" y="11.9">4</text>
<text x="235" y="11.9">5</text>
<text x="285" y="11.9">6</text>
<text x="10.3" y="35.9">A</text>
<text x="285.3" y="35.9">A</text>
<text x="37.8" y="39.1">D1</text>
<text x="37.8" y="36.5">D0</text>
<text x="94.1" y="36.5">D2</text>
<text x="94.1" y="41.6">D4</text>
<text x="94.1" y="39.1">D3</text>
<text x="140.7" y="36.7" transform="rotate(-90 140.7 36.7)">D0</text>
<text x="153.4" y="36.7" transform="rotate(-90 153.4 36.7)">D1</text>
<text x="166.1" y="36.7" transform="rotate(-90 166.1 36.7)">D2</text>
<text x="178.8" y="36.7" transform="rotate(-90 178.8 36.7)">D3</text>
<text x="191.5" y="36.7" transform="rotate(-90 191.5 36.7)">D4</text>
<text x="204.2" y="36.7" transform="rotate(-90 204.2 36.7)">D5</text>
<text x="216.9" y="36.7" transform="rotate(-90 216.9 36.7)">D6</text>
<text x="229.6" y="36.7" transform="rotate(-90 229.6 36.7)">D7</text>
<text x="242.3" y="36.7" transform="rotate(-90 242.3 36.7)">D8</text>
<text x="255" y="36.7" transform="rotate(-90 255 36.7)">D9</text>
<text x="36.7" y="46.7">SDA</text>
<text x="36.8" y="44.1">SCL</text>
<text x="94.1" y="46.7">D6</text>
<text x="94.1" y="44.1">D5</text>
<text x="94.1" y="51.8">D8</text>
<text x="94.1" y="49.2">D7</text>
<text x="38" y="59.4">A3</text>
<text x="38" y="56.8">A4</text>
<text x="38" y="54.3">A5</text>
<text x="94.1" y="56.8">D10</text>
<text x="94.1" y="59.4">D11</text>
<text x="94.1" y="54.3">D9</text>
<text x="38" y="61.9">A2</text>
<text x="38" y="64.5">A1</text>
<text x="94.1" y="64.5">D13</text>
<text x="94.1" y="61.9">D12</text>
<text x="140.7" y="62.1" transform="rotate(-90 140.7 62.1)">D10</text>
<text x="153.4" y="62.1" transform="rotate(-90 153.4 62.1)">D11</text>
<text x="166.1" y="62.1" transform="rotate(-90 166.1 62.1)">D12</text>
<text x="178.8" y="62.1" transform="rotate(-90 178.8 62.1)">D13</text>
<text x="191.5" y="62.1" transform="rotate(-90 191.5 62.1)">SCL</text>
<text x="204.2" y="62.1" transform="rotate(-90 204.2 62.1)">SDA</text>
<text x="216.9" y="62.1" transform="rotate(-90 216.9 62.1)">MISO</text>
<text x="229.6" y="62.1" transform="rotate(-90 229.6 62.1)">MOSI</text>
<text x="242.3" y="62.1" transform="rotate(-90 242.3 62.1)">SCK</text>
<text x="38" y="67">A0</text>
<text x="94.1" y="69.5">MISO</text>
<text x="94.1" y="74.6">SCK</text>
<text x="94.1" y="72.1">MOSI</text>
<text x="10.3" y="85.9">B</text>
<text x="140.7" y="87.5" transform="rotate(-90 140.7 87.5)">A0</text>
<text x="153.4" y="87.5" transform="rotate(-90 153.4 87.5)">A1</text>
<text x="166.1" y="87.5" transform="rotate(-90 166.1 87.5)">A2</text>
<text x="178.8" y="87.5" transform="rotate(-90 178.8 87.5)">A3</text>
<text x="191.5" y="87.5" transform="rotate(-90 191.5 87.5)">A4</text>
<text x="204.2" y="87.5" transform="rotate(-90 204.2 87.5)">A5</text>
<text x="216.9" y="87.5" transform="rotate(-90 216.9 87.5)">A6</text>
<text x="229.6" y="87.5" transform="rotate(-90 229.6 87.5)">A7</text>
<text x="242.3" y="87.5" transform="rotate(-90 242.3 87.5)">D20</text>
<text x="255" y="87.5" transform="rotate(-90 255 87.5)">D21</text>
<text x="285.3" y="85.9">B</text>
<text x="56.9" y="101.3">D20</text>
<text x="56.9" y="103.8">D21</text>
<text x="95.4" y="125.4">D2</text>
<text x="164" y="125.4">D2</text>
<text x="39.1" y="126.7">D0</text>
<text x="39.1" y="129.2">D1</text>
<text x="95.4" y="128">D3</text>
<text x="95.4" y="130.5">D4</text>
<text x="107.6" y="129.2">D1</text>
<text x="107.6" y="126.7">D0</text>
<text x="164" y="130.5">D4</text>
<text x="164" y="128">D3</text>
<text x="10.3" y="135.9">C</text>
<text x="39.2" y="135.6">A7</text>
<text x="95.4" y="133">D5</text>
<text x="95.4" y="135.6">D6</text>
<text x="107.8" y="135.6">A7</text>
<text x="164" y="135.6">D6</text>
<text x="164" y="133">D5</text>
<text x="285.3" y="135.9">C</text>
<text x="39.2" y="143.2">A4</text>
<text x="39.2" y="140.7">A5</text>
<text x="39.2" y="138.1">A6</text>
<text x="95.4" y="140.7">D8</text>
<text x="95.4" y="138.1">D7</text>
<text x="95.4" y="143.2">D9</text>
<text x="107.8" y="143.2">A4</text>
<text x="107.8" y="138.1">A6</text>
<text x="107.8" y="140.7">A5</text>
<text x="164" y="140.7">D8</text>
<text x="164" y="138.1">D7</text>
<text x="164" y="143.2">D9</text>
<text x="39.2" y="148.3">A2</text>
<text x="39.2" y="145.7">A3</text>
<text x="95.4" y="148.3">D11</text>
<text x="95.4" y="145.7">D10</text>
<text x="107.8" y="145.7">A3</text>
<text x="107.8" y="148.3">A2</text>
<text x="164" y="145.7">D10</text>
<text x="164" y="148.3">D11</text>
<text x="39.2" y="153.4">A0</text>
<text x="39.2" y="150.8">A1</text>
<text x="95.4" y="150.8">D12</text>
<text x="95.4" y="153.4">D13</text>
<text x="107.8" y="150.8">A1</text>
<text x="107.8" y="153.4">A0</text>
<text x="164" y="150.8">D12</text>
<text x="164" y="153.4">D13</text>
<text x="10.3" y="185.9">D</text>
<text x="285.3" y="185.9">D</text>
<text x="35" y="199.9">1</text>
<text x="85" y="199.9">2</text>
<text x="135" y="199.9">3</text>
<text x="185" y="199.9">4</text>
<text x="235" y="199.9">5</text>
<text x="285" y="199.9">6</text>
</g>
<g font-size="1.8" fill="#a90000">
<text x="44.4" y="35.3">D0</text>
<text x="87.6" y="35.3">D2</text>
<text x="44.4" y="37.8">D1</text>
<text x="87.6" y="37.8">D3</text>
<text x="87.6" y="40.4">D4</text>
<text x="43.8" y="45.5">SDA</text>
<text x="43.9" y="42.9">SCL</text>
<text x="87.6" y="42.9">D5</text>
<text x="87.6" y="45.5">D6</text>
<text x="44.5" y="53.1">A5</text>
<text x="87.6" y="48">D7</text>
<text x="87.6" y="50.5">D8</text>
<text x="87.6" y="53.1">D9</text>
<text x="44.5" y="58.2">A3</text>
<text x="44.5" y="55.6">A4</text>
<text x="87" y="55.6">D10</text>
<text x="87" y="58.2">D11</text>
<text x="44.5" y="65.8">A0</text>
<text x="44.5" y="63.2">A1</text>
<text x="44.5" y="60.7">A2</text>
<text x="87" y="60.7">D12</text>
<text x="87" y="63.2">D13</text>
<text x="43.3" y="68.3">AREF</text>
<text x="86.5" y="68.3">MISO</text>
<text x="86.5" y="70.9">MOSI</text>
<text x="44.1" y="75.9">VIN</text>
<text x="86.5" y="75.9">RST2</text>
<text x="86.9" y="73.4">SCK</text>
<text x="43.1" y="83.6">GND1</text>
<text x="43.9" y="81">3V3</text>
<text x="43.9" y="78.5">5V1</text>
<text x="86.3" y="81">GND4</text>
<text x="87" y="78.5">5V2</text>
<text x="43.1" y="86.1">GND2</text>
<text x="43.1" y="88.6">GND3</text>
<text x="86.5" y="86.1">RST1</text>
<text x="86.7" y="88.6">IORF</text>
<text x="63.4" y="100.1">1</text>
<text x="63.4" y="102.6">2</text>
<text x="45.6" y="125.5">D0</text>
<text x="88.8" y="124.2">D2</text>
<text x="114.2" y="125.5">D0</text>
<text x="157.4" y="124.2">D2</text>
<text x="45.6" y="128">D1</text>
<text x="88.8" y="126.7">D3</text>
<text x="88.8" y="129.3">D4</text>
<text x="88.8" y="131.8">D5</text>
<text x="114.2" y="128">D1</text>
<text x="157.4" y="126.7">D3</text>
<text x="157.4" y="129.3">D4</text>
<text x="157.4" y="131.8">D5</text>
<text x="45.7" y="136.9">A6</text>
<text x="45.7" y="134.4">A7</text>
<text x="88.8" y="134.4">D6</text>
<text x="88.8" y="136.9">D7</text>
<text x="114.3" y="136.9">A6</text>
<text x="114.3" y="134.4">A7</text>
<text x="157.4" y="134.4">D6</text>
<text x="157.4" y="136.9">D7</text>
<text x="45.7" y="142">A4</text>
<text x="45.7" y="139.4">A5</text>
<text x="88.8" y="139.4">D8</text>
<text x="88.8" y="142">D9</text>
<text x="114.3" y="142">A4</text>
<text x="114.3" y="139.4">A5</text>
<text x="157.4" y="139.4">D8</text>
<text x="157.4" y="142">D9</text>
<text x="45.7" y="149.6">A1</text>
<text x="45.7" y="147.1">A2</text>
<text x="45.7" y="144.5">A3</text>
<text x="88.2" y="144.5">D10</text>
<text x="88.2" y="147.1">D11</text>
<text x="88.2" y="149.6">D12</text>
<text x="114.3" y="149.6">A1</text>
<text x="114.3" y="147.1">A2</text>
<text x="114.3" y="144.5">A3</text>
<text x="156.8" y="144.5">D10</text>
<text x="156.8" y="147.1">D11</text>
<text x="156.8" y="149.6">D12</text>
<text x="45.7" y="152.1">A0</text>
<text x="88.2" y="152.1">D13</text>
<text x="114.3" y="152.1">A0</text>
<text x="156.8" y="152.1">D13</text>
<text x="44.7" y="159.8">Vcc1</text>
<text x="45" y="157.2">RAW</text>
<text x="113.2" y="159.8">Vcc1</text>
<text x="113.6" y="157.2">RAW</text>
<text x="44.3" y="162.3">GND1</text>
<text x="44.3" y="164.8">GND2</text>
<text x="44.3" y="167.4">GND3</text>
<text x="112.9" y="164.8">GND1</text>
<text x="112.9" y="167.4">GND2</text>
<text x="44.6" y="172.5">RST1</text>
<text x="113.1" y="172.5">RST1</text>
<text x="44.6" y="175">RST2</text>
<text x="113.1" y="175">RST2</text>
</g>
<g font-size="1.8" fill="#006464">
<text x="50.5" y="36.4">D0/RX</text>
<text x="50.5" y="39">D1/TX</text>
<text x="76.3" y="36.4">D2_INT0</text>
<text x="76.3" y="39">D3_INT1</text>
<text x="81.4" y="41.5">D4</text>
<text x="142.2" y="40.2">D1</text>
<text x="154.9" y="40.2">D2</text>
<text x="167.6" y="40.2">D3</text>
<text x="180.3" y="40.2">D4</text>
<text x="193" y="40.2">D5</text>
<text x="205.7" y="40.2">D6</text>
<text x="218.4" y="40.2">D7</text>
<text x="231.1" y="40.2">D8</text>
<text x="243.8" y="40.2">D9</text>
<text x="256.6" y="40.2">D10</text>
<text x="50.5" y="44">SCL</text>
<text x="50.5" y="46.6">SDA</text>
<text x="81.4" y="44">D5</text>
<text x="81.4" y="46.6">D6</text>
<text x="142.2" y="45.3">R1</text>
<text x="142.2" y="47.9">5k1</text>
<text x="142.2" y="42.7">YELLOW</text>
<text x="154.9" y="42.7">YELLOW</text>
<text x="154.9" y="45.3">R2</text>
<text x="154.9" y="47.9">5k1</text>
<text x="167.6" y="42.7">YELLOW</text>
<text x="167.6" y="45.3">R3</text>
<text x="167.6" y="47.9">5k1</text>
<text x="180.3" y="45.3">R4</text>
<text x="180.3" y="47.9">5k1</text>
<text x="180.3" y="42.7">YELLOW</text>
<text x="193" y="45.3">R5</text>
<text x="193" y="47.9">5k1</text>
<text x="193" y="42.7">YELLOW</text>
<text x="205.7" y="42.7">YELLOW</text>
<text x="205.7" y="45.3">R6</text>
<text x="205.7" y="47.9">5k1</text>
<text x="218.4" y="42.7">YELLOW</text>
<text x="218.4" y="45.3">R7</text>
<text x="218.4" y="47.9">5k1</text>
<text x="231.1" y="45.3">R8</text>
<text x="231.1" y="47.9">5k1</text>
<text x="231.1" y="42.7">YELLOW</text>
<text x="243.8" y="42.7">YELLOW</text>
<text x="243.8" y="45.3">R9</text>
<text x="243.8" y="47.9">5k1</text>
<text x="256.6" y="45.3">R10</text>
<text x="256.6" y="47.9">5k1</text>
<text x="256.6" y="42.7">YELLOW</text>
<text x="81.4" y="49.1">D7</text>
<text x="81.4" y="51.7">D8</text>
<text x="50.5" y="59.3">A3</text>
<text x="50.5" y="56.7">A4</text>
<text x="50.5" y="54.2">A5</text>
<text x="76.7" y="56.7">D10_CS</text>
<text x="80.2" y="59.3">D11</text>
<text x="81.4" y="54.2">D9</text>
<text x="137.7" y="54.2">GND</text>
<text x="150.4" y="54.2">GND</text>
<text x="163.1" y="54.2">GND</text>
<text x="175.8" y="54.2">GND</text>
<text x="188.5" y="54.2">GND</text>
<text x="201.2" y="54.2">GND</text>
<text x="213.9" y="54.2">GND</text>
<text x="226.6" y="54.2">GND</text>
<text x="239.3" y="54.2">GND</text>
<text x="252" y="54.2">GND</text>
<text x="50.5" y="64.4">A1</text>
<text x="50.5" y="61.8">A2</text>
<text x="80.2" y="61.8">D12</text>
<text x="80.2" y="64.4">D13</text>
<text x="142.2" y="65.6">D11</text>
<text x="154.9" y="65.6">D12</text>
<text x="167.6" y="65.6">D13</text>
<text x="180.3" y="65.6">D14</text>
<text x="193" y="65.6">D15</text>
<text x="205.7" y="65.6">D16</text>
<text x="218.4" y="65.6">D17</text>
<text x="231.1" y="65.6">D18</text>
<text x="243.8" y="65.6">D19</text>
<text x="50.5" y="66.9">A0</text>
<text x="50.5" y="69.4">AREF</text>
<text x="75.2" y="69.4">SPI_MISO</text>
<text x="75.2" y="72">SPI_MOSI</text>
<text x="142.2" y="68.1">YELLOW</text>
<text x="142.2" y="70.7">R11</text>
<text x="154.9" y="68.1">YELLOW</text>
<text x="154.9" y="70.7">R12</text>
<text x="167.6" y="68.1">YELLOW</text>
<text x="167.6" y="70.7">R13</text>
<text x="180.3" y="68.1">YELLOW</text>
<text x="180.3" y="70.7">R14</text>
<text x="193" y="68.1">YELLOW</text>
<text x="193" y="70.7">R15</text>
<text x="205.7" y="68.1">YELLOW</text>
<text x="205.7" y="70.7">R16</text>
<text x="218.4" y="68.1">YELLOW</text>
<text x="218.4" y="70.7">R17</text>
<text x="231.1" y="68.1">YELLOW</text>
<text x="231.1" y="70.7">R18</text>
<text x="243.8" y="68.1">YELLOW</text>
<text x="243.8" y="70.7">R19</text>
<text x="50.5" y="77.1">VIN</text>
<text x="74.1" y="77.1">SPI_RESET</text>
<text x="76.1" y="74.5">SPI_SCK</text>
<text x="142.2" y="73.3">5k1</text>
<text x="154.9" y="73.3">5k1</text>
<text x="167.6" y="73.3">5k1</text>
<text x="180.3" y="73.3">5k1</text>
<text x="193" y="73.3">5k1</text>
<text x="205.7" y="73.3">5k1</text>
<text x="218.4" y="73.3">5k1</text>
<text x="231.1" y="73.3">5k1</text>
<text x="243.8" y="73.3">5k1</text>
<text x="50.5" y="82.1">3.3V</text>
<text x="50.5" y="79.6">5V</text>
<text x="75.9" y="82.1">SPI_GND</text>
<text x="77.5" y="79.6">SPI_5V</text>
<text x="96.5" y="82.1">GND</text>
<text x="137.7" y="79.6">GND</text>
<text x="150.4" y="79.6">GND</text>
<text x="163.1" y="79.6">GND</text>
<text x="175.8" y="79.6">GND</text>
<text x="188.5" y="79.6">GND</text>
<text x="201.2" y="79.6">GND</text>
<text x="213.9" y="79.6">GND</text>
<text x="226.6" y="79.6">GND</text>
<text x="239.3" y="79.6">GND</text>
<text x="34" y="89.8">GND</text>
<text x="50.5" y="84.7">GND</text>
<text x="50.5" y="87.2">GND</text>
<text x="50.5" y="89.8">GND</text>
<text x="78.1" y="87.2">RESET</text>
<text x="78.4" y="89.8">IOREF</text>
<text x="142.2" y="93.5">YELLOW</text>
<text x="142.2" y="91">D20</text>
<text x="154.9" y="93.5">YELLOW</text>
<text x="154.9" y="91">D21</text>
<text x="167.6" y="93.5">YELLOW</text>
<text x="167.6" y="91">D22</text>
<text x="180.3" y="93.5">YELLOW</text>
<text x="180.3" y="91">D23</text>
<text x="193" y="93.5">YELLOW</text>
<text x="193" y="91">D24</text>
<text x="205.7" y="93.5">YELLOW</text>
<text x="205.7" y="91">D25</text>
<text x="218.4" y="93.5">YELLOW</text>
<text x="218.4" y="91">D26</text>
<text x="231.1" y="93.5">YELLOW</text>
<text x="231.1" y="91">D27</text>
<text x="243.8" y="93.5">YELLOW</text>
<text x="243.8" y="91">D28</text>
<text x="256.6" y="91">D29</text>
<text x="256.6" y="93.5">YELLOW</text>
<text x="68.6" y="101.2">J1</text>
<text x="142.2" y="98.7">5k1</text>
<text x="142.2" y="96.1">R20</text>
<text x="154.9" y="98.7">5k1</text>
<text x="154.9" y="96.1">R21</text>
<text x="167.6" y="98.7">5k1</text>
<text x="167.6" y="96.1">R22</text>
<text x="180.3" y="98.7">5k1</text>
<text x="180.3" y="96.1">R23</text>
<text x="193" y="98.7">5k1</text>
<text x="193" y="96.1">R24</text>
<text x="205.7" y="98.7">5k1</text>
<text x="205.7" y="96.1">R25</text>
<text x="218.4" y="98.7">5k1</text>
<text x="218.4" y="96.1">R26</text>
<text x="231.1" y="98.7">5k1</text>
<text x="231.1" y="96.1">R27</text>
<text x="243.8" y="98.7">5k1</text>
<text x="243.8" y="96.1">R28</text>
<text x="256.6" y="96.1">R29</text>
<text x="256.6" y="98.7">5k1</text>
<text x="68.6" y="103.7">Conn_01x02_Socket</text>
<text x="137.7" y="105">GND</text>
<text x="150.4" y="105">GND</text>
<text x="163.1" y="105">GND</text>
<text x="175.8" y="105">GND</text>
<text x="188.5" y="105">GND</text>
<text x="201.2" y="105">GND</text>
<text x="213.9" y="105">GND</text>
<text x="226.6" y="105">GND</text>
<text x="239.3" y="105">GND</text>
<text x="252" y="105">GND</text>
<text x="77.6" y="125.3">D2_INT0</text>
<text x="146.2" y="125.3">D2_INT0</text>
<text x="51.8" y="126.6">D0/RX</text>
<text x="51.8" y="129.1">D1/TX</text>
<text x="77.6" y="127.9">D3_INT1</text>
<text x="82.7" y="130.4">D4</text>
<text x="120.4" y="126.6">D0/RX</text>
<text x="120.4" y="129.1">D1/TX</text>
<text x="146.2" y="127.9">D3_INT1</text>
<text x="151.2" y="130.4">D4</text>
<text x="51.8" y="135.5">A7</text>
<text x="82.7" y="132.9">D5</text>
<text x="82.7" y="135.5">D6</text>
<text x="120.4" y="135.5">A7</text>
<text x="151.2" y="132.9">D5</text>
<text x="151.2" y="135.5">D6</text>
<text x="51.8" y="143.1">A4/SDA</text>
<text x="51.8" y="140.6">A5/SCL</text>
<text x="51.8" y="138">A6</text>
<text x="82.7" y="138">D7</text>
<text x="82.7" y="140.6">D8</text>
<text x="82.7" y="143.1">D9</text>
<text x="120.4" y="143.1">A4/SDA</text>
<text x="120.4" y="140.6">A5/SCL</text>
<text x="120.4" y="138">A6</text>
<text x="151.2" y="138">D7</text>
<text x="151.2" y="140.6">D8</text>
<text x="151.2" y="143.1">D9</text>
<text x="51.8" y="148.2">A2</text>
<text x="51.8" y="145.6">A3</text>
<text x="75.9" y="148.2">D11_MOSI</text>
<text x="78" y="145.6">D10_CS</text>
<text x="120.4" y="148.2">A2</text>
<text x="120.4" y="145.6">A3</text>
<text x="144.5" y="148.2">D11_MOSI</text>
<text x="146.6" y="145.6">D10_CS</text>
<text x="51.8" y="153.3">A0</text>
<text x="51.8" y="150.7">A1</text>
<text x="75.9" y="150.7">D12_MISO</text>
<text x="76.7" y="153.3">D13_SCK</text>
<text x="120.4" y="153.3">A0</text>
<text x="120.4" y="150.7">A1</text>
<text x="144.5" y="150.7">D12_MISO</text>
<text x="145.3" y="153.3">D13_SCK</text>
<text x="51.8" y="158.3">RAW</text>
<text x="51.8" y="160.9">Vcc</text>
<text x="120.4" y="158.3">RAW</text>
<text x="120.4" y="160.9">Vcc</text>
<text x="51.8" y="163.4">GND</text>
<text x="51.8" y="166">GND</text>
<text x="120.4" y="166">GND</text>
<text x="35.3" y="168.5">GND</text>
<text x="51.8" y="168.5">GND</text>
<text x="51.8" y="173.6">RESET</text>
<text x="103.9" y="168.5">GND</text>
<text x="120.4" y="168.5">GND</text>
<text x="120.4" y="173.6">RESET</text>
<text x="51.8" y="176.1">RESET</text>
<text x="120.4" y="176.1">RESET</text>
</g>
</svg>
